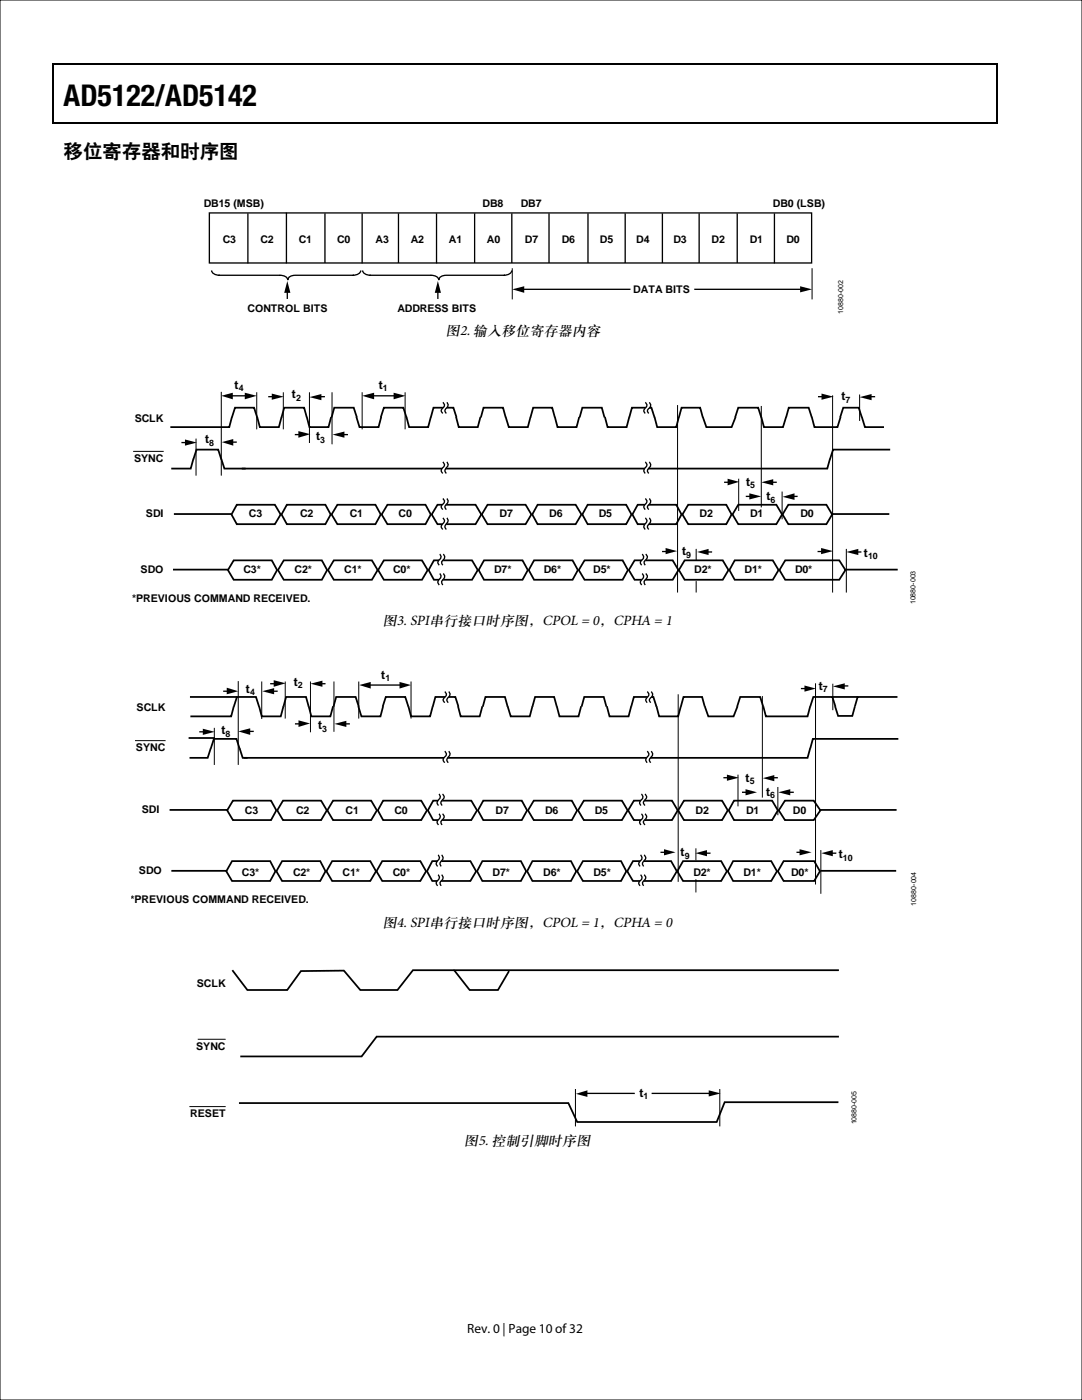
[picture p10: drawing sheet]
<svg xmlns="http://www.w3.org/2000/svg" width="216mm" height="279mm" viewBox="0 0 216 279" stroke-linecap="round" stroke-linejoin="round" font-family="sans-serif">
<g fill="none" stroke="#000" stroke-width=".26">
<path d="M41.8 42.5h120.2v10h-120.2zM42.2 54a1.33 1.33 0 0 0 1.6 .9M43.6 54.9h12.3M49.5 42.6v10M55.8 54.9a1.41 1.41 0 0 1 1.6 1 1.22 1.22 0 0 1 1.5-1h11.7M57.2 42.4v10.2M57.3 58v1.7M64.8 42.6v9.9M72 54a1.33 1.33 0 0 1-1.6 .9M72.3 42.6v10M72.3 54a1.33 1.33 0 0 0 1.6 .9M73.8 54.9h12.2"/>
<path d="M79.5 42.6v9.9M86 54.9a1.41 1.41 0 0 1 1.5 1 1.22 1.22 0 0 1 1.6-1h11.6M87.1 42.6v10M87.4 58v1.7M94.7 42.6v9.9M102.1 54a1.33 1.33 0 0 1-1.6 .9M102.1 42.6v9.9M104.2 57.7h21.6M109.6 42.6v9.9M117.3 42.6v9.9M124.7 42.6v9.9M132.2 42.6v9.9"/>
<path d="M138.5 57.7h21.6M139.5 42.6v9.9M147.1 42.6v9.9M154.5 42.6v10M46 79h3.3M53.5 79.2h1.2M63.7 79.2h1.1M74.2 79h4.8M163.2 79.2h1.2M173.5 79.2h1.1M36.2 88.3h1.1M46.2 88.2h1"/>
<path d="M58.8 86.7h1.2M68.3 86.7h1.1M88.4 99.5l.2 .3 .1 .3-.7 1.1 .4 .5M88.4 92.2l.3 .7-.7 1 .4 .6M88.4 80.3l.2 .3 .1 .3-.7 1.1 .4 .5M89.1 99.5l.3 .3v.3l-.6 1.1 .3 .5M89.1 92.2l.3 .7-.6 1 .3 .6M89.1 80.3l.3 .3v.3l-.6 1.1 .3 .5M128.7 99.5l.3 .3 .1 .3-.6 1.1 .2 .5M128.7 92.2l.4 .7-.6 1 .2 .6M128.7 80.3l.3 .3 .1 .3-.6 1.1 .2 .5M129.5 99.5l.3 .6-.6 1.1 .3 .5"/>
<path d="M129.5 92.2l.3 .7-.6 1 .3 .6M129.5 80.3l.3 .6-.6 1.1 .3 .5M144.5 96.2h1.1M148.8 99.1h1.2M153.8 96.2h1.2M158.1 99.1h1.1M87.7 110.6l.3 .3v.3l-.6 1.1 .2 .5M87.7 114.5l.3 .3v.3l-.6 1.1 .2 .6M88.4 103.4l.2 .3 .1 .3-.7 1.1 .4 .6M88.4 110.6l.3 .6-.6 1.1 .3 .5M88.4 114.5l.3 .6-.6 1.1 .3 .6M89.1 103.4l.3 .3v.3l-.6 1.1 .3 .6"/>
<path d="M128.1 110.6l.3 .6-.6 1.1 .2 .5M128.1 114.5l.3 .3a1.93 1.93 0 0 1-.6 1.4l.2 .6M128.7 103.4l.3 .3 .1 .3-.6 1.1 .2 .6M128.8 110.6l.3 .3 .1 .3-.7 1.1 .2 .5M128.8 114.5l.3 .3 .1 .3-.7 1.1 .2 .6M129.5 103.4l.3 .6-.6 1.1 .3 .6M132.1 110.1h1.2M140.9 110.2h1.2M163.1 110.1h1.2M170.8 110.2h1.1M44.5 137.9h1.1M53.9 136.5h1.2"/>
<path d="M54.3 137.9h1.1M63.9 136.5h1.1M73.5 136.7h6.7M88.7 138l.3 .3 .1 .4-.7 1 .3 .5M89.5 138l.3 .3v.4l-.6 1 .2 .5M129.1 138l.3 .3 .1 .4-.7 1 .3 .5M129.9 138l.3 .7-.6 1 .2 .5M159.8 137.4h1.2M168.1 136.9h1.2M39.8 146.1h1.1M49.5 146h1.1M58.9 144.5h1.1"/>
<path d="M68.7 144.5h1.1M87.6 158.5l.2 .6-.6 1.1 .3 .6M88.3 158.5l.3 .6-.6 1.1 .2 .6M88.7 149.9l.4 .7-.7 1.1 .3 .5M89.5 149.9l.3 .7-.6 1.1 .2 .5M128 158.5l.3 .6-.7 1.1 .3 .6M128.7 158.5l.3 .6-.6 1.1 .3 .6M129.1 149.9l.4 .7-.7 1.1 .3 .5M129.9 149.9l.3 .7-.6 1.1 .2 .5M144.3 155.2h1.2M148.1 158.1h1M154.2 155.2h1"/>
<path d="M157.2 158.1h1.2M87.4 170.6l.3 .7-.7 1.1 .3 .5M87.4 174.6l.2 .3 .1 .3-.7 1 .3 .6M87.6 162.4l.2 .3v.4l-.6 1 .3 .5M88.1 170.6l.3 .7-.6 1.1 .2 .5M88.1 174.6l.3 .6-.6 1 .2 .6M88.3 162.4l.3 .3v.4l-.6 1 .2 .5M127.8 170.6l.3 .7-.7 1.1 .3 .5M127.8 174.6l.3 .6-.7 1 .3 .6M128 162.4l.3 .7-.7 1 .3 .5M128.5 170.6l.4 .7-.7 1.1 .2 .5M128.5 174.6l.3 .3 .1 .3-.7 1 .2 .6"/>
<path d="M128.7 162.4l.3 .3v.4l-.6 1 .3 .5M131.8 170.1h1.1M140.6 170.3h1.2M158.9 170.1h1.1M165.7 170.3h1.2M116.8 218.2h9.9M130 218.2h11.9"/>
</g>
<g fill="none" stroke="#000" stroke-width=".2">
<path d="M102.2 53.5v6.3M162 53.5v6.3M44.2 78.2v16.7M51.2 78.3v7.4M56.5 78.3v7.4M61.7 78.3v10.1M66.3 78.3v10.4M72.3 78.3v7.4M80.8 78.3v7.4M166.1 78.9v39.4M171.5 78.7v5.3M26.6 90.1h6.1"/>
<path d="M39.1 87.5v7.4M135.2 80.8v37.5M147.4 95.5v6.5M151.9 81v20.3M156.1 98.1v5.5M138.9 109.5v2.4M138.9 116v2.3M168.9 109.5v8.8M47.5 135.9v16.8M52.2 136v7.5M56.9 136v7.4M61.9 136v10.1"/>
<path d="M66.6 136v10.1M71.6 136v7.4M82 136v7.4M135.3 138.6v37.4M152.1 138.9v20.3M162.7 136.4v40.1M166.2 136.5v5.2M26.9 147.8h6.1M42.8 145.3v7.4M147.3 154.6v6.3M155.2 157.1v5.6M138.9 169.3v2.4"/>
<path d="M138.9 175.5v2.6M163.8 169.7v8.7M39.5 207.4h5.5M114.8 217.3v7.5M143.6 217.3v7.5M37.8 220.8h7.2"/>
</g>
<g fill="#000">
<path d="M10.5 12.7h.3v1h-.3zM198.8 12.7h.2v1h-.2zM198.8 12.7h.2v.3h-.2zM198.8 24.4h.2v.3h-.2zM57.3 56.1l.6 2.3h-1.2zM87.4 56.1l.6 2.3h-1.2zM102.2 57.7l2.4-.6v1.3zM159.7 57.1l2.3 .6-2.3 .7zM44.2 79l2.3-.6v1.3zM48.8 78.4l2.4 .6-2.4 .7zM54.2 78.6l2.4 .6-2.4 .6zM61.7 79.3l2.4-.7v1.3z"/>
<path d="M72.3 79l2.4-.6v1.3zM78.5 78.4l2.4 .6-2.4 .7zM163.9 78.5l2.4 .7-2.4 .6zM171.5 79.3l2.4-.7v1.3zM36.9 87.7l2.4 .6-2.4 .6zM44.2 88.2l2.3-.6v1.3zM59.5 86l2.4 .7-2.4 .7zM66.3 86.7l2.4-.6v1.3zM145.2 95.5l2.3 .7-2.3 .7zM149.5 98.4l2.4 .7-2.4 .6zM151.9 96.2l2.4-.6v1.3zM156.1 99.2l2.4-.8v1.4z"/>
<path d="M132.8 109.4l2.3 .6-2.3 .6zM139.1 110.2l2.3-.7v1.3zM163.8 109.4l2.4 .6-2.4 .6zM168.9 110.2l2.4-.7v1.3zM45.2 137.2l2.3 .7-2.3 .7zM54.6 135.7l2.4 .7-2.4 .7zM52.3 137.9l2.4-.6v1.3zM61.9 136.5l2.4-.7v1.3zM71.7 136.7l2.3-.6v1.3zM79.7 136.1l2.3 .6-2.3 .7zM160.5 136.8l2.3 .6-2.3 .6zM166.2 137l2.4-.6v1.2z"/>
<path d="M40.5 145.4l2.4 .7-2.4 .6zM47.5 146l2.4-.7v1.4zM59.6 143.8l2.3 .6-2.3 .7zM66.7 144.5l2.4-.7v1.3zM145 154.6l2.4 .6-2.4 .6zM148.8 157.5l2.3 .6-2.3 .6zM152.2 155.3l2.3-.6v1.2zM155.3 158.1l2.4-.6v1.2zM132.5 169.5l2.3 .6-2.3 .6zM138.8 170.3l2.3-.6v1.2zM159.5 169.5l2.4 .6-2.4 .6zM163.9 170.3l2.3-.6v1.2z"/>
<path d="M114.9 218.3l2.3-.7v1.3zM141.4 217.6l2.4 .6-2.4 .6z"/>
</g>
<g fill="none" stroke="#000" stroke-width=".35">
<path d="M38.6 91.6l-.5 1.9h-3.9M38.6 91.7l.6-2h4.3l.7 2M44.2 91.6l.6 1.9h4.2M46.3 83.2l-.6 2h-11.7M46.3 83.3l.6-1.9h3.8l.6 1.9M51.3 83.2l.5 2h3.8l.6-2M56.2 83.3l.5-1.9h4l.5 1.9M61.2 83.2l.5 2h3.8l.6-2M66.2 83.3l.5-1.9h3.9l.6 1.9M71.1 83.2l.6 2h3.8l.6-2M76 83.3l.6-1.9h3.9l.6 1.9M81.1 83.2l.5 2h3.8l.6-2"/>
<path d="M86 83.3l.5-1.9h4l.6 1.9M91 83.2l.5 2h3.8l.6-2M96 83.3l.5-1.9h3.9l.5 1.9M100.9 83.2l.6 2h3.8l.6-2M105.9 83.3l.5-1.9h3.8l.5 1.9M110.7 83.2l.5 2h3.8l.6-2M115.7 83.3l.5-1.9h3.9l.5 1.9M120.7 83.2l.5 2h3.8l.6-2M125.6 83.3l.5-1.9h3.9l.6 1.9M130.6 83.2l.5 2h3.8l.6-2M135.5 83.3l.5-1.9h3.7l.5 1.9M140.2 83.2l.7 2h5.1l.8-2"/>
<path d="M146.7 83.3l.6-1.9h4l.6 1.9M151.9 83.2l.5 2h3.8l.7-2M156.9 83.3l.5-1.9h4l.6 1.9M162 83.2l.5 2h4.6l.6-2M165.6 91.6l-.5 1.9h-116.9M167.6 83.3l.7-1.9h3.1l.6 1.9M172 83.2l.6 2h3.8M177.6 89.7h-11.4l-.6 2M34.5 113.7h11M34.7 102.6h11.5M46.6 111.8h7.6l1.1 2-1.1 1.9h-7.6l-1.1-1.9zM47.2 100.7h7.7l1.1 2-1.1 1.9h-7.7l-1-1.9z"/>
<path d="M56.6 111.8h7.6l1.1 2-1.1 1.9h-7.6l-1.1-1.9zM57.2 100.7h7.7l1.1 2-1.1 1.9h-7.7l-1-1.9zM66.6 111.8h7.6l1.2 2-1.2 1.9h-7.6l-1.1-1.9zM67.3 100.7h7.6l1.1 2-1.1 1.9h-7.6l-1.1-1.9zM76.6 111.8h7.6l1.1 2-1.1 1.9h-7.6l-1.2-1.9zM77.3 100.7h7.6l1.1 2-1.1 1.9h-7.6l-1.1-1.9zM86.6 111.8h7.6l1.1 2-1.1 1.9h-7.6l-1.1-1.9zM87.3 100.7h7.6l1.1 2-1.1 1.9h-7.6l-1.2-1.9zM96.6 111.8h7.7l1 2-1 1.9h-7.7l-1.1-1.9zM97.3 100.7h7.6l1.1 2-1.1 1.9h-7.6l-1.2-1.9zM106.6 111.8h7.7l1 2-1 1.9h-7.7l-1.1-1.9zM107.3 100.7h7.6l1.1 2-1.1 1.9h-7.6l-1.1-1.9z"/>
<path d="M116.6 111.8h7.6l1.1 2-1.1 1.9h-7.6l-1.1-1.9zM117.3 100.7h7.6l1.1 2-1.1 1.9h-7.6l-1.1-1.9zM126.6 111.8h7.6l1.2 2-1.2 1.9h-7.6l-1.1-1.9zM127.2 100.7h7.7l1.1 2-1.1 1.9h-7.7l-1-1.9zM136.6 111.8h7.6l1.2 2-1.2 1.9h-7.6l-1.1-1.9zM137.3 100.7h7.6l1.1 2-1.1 1.9h-7.6l-1.1-1.9zM146.6 111.8h7.6l1.2 2-1.2 1.9h-7.6l-1.1-1.9zM147.3 100.7h7.6l1.2 2-1.2 1.9h-7.6l-1.1-1.9zM156.7 111.8h10.8l1.2 2-1.2 1.9h-10.8l-1.2-1.9zM157.3 100.7h7.6l1.1 2-1.1 1.9h-7.6l-1.2-1.9zM166 102.6h11.5M168.5 113.7h10.6"/>
<path d="M37.9 139.1h9.5M166.1 139.1h5M179.1 139.1h-8l-1 3.8h-2.9l-.6-2M37.6 147.3h5.3M42.1 149.3l-.7 1.9h-3.6M42.1 149.4l.6-1.9h4.5l.6 1.9M46.5 159.8h7.6l1 1.9-1 2h-7.6l-1.2-2zM46.7 140.9l-.6 2.1h-8.1M46.7 141l.6-1.9h3.8l.6 1.9M47.8 149.3l.6 1.9h1M51.7 140.9l.5 2.1h3.8l.6-2.1M56.5 159.8h7.6l1.1 1.9-1.1 2h-7.6l-1.2-2z"/>
<path d="M56.6 141l.5-1.9h4l.5 1.9M61.6 140.9l.5 2.1h3.8l.6-2.1M66.5 159.8h7.6l1.1 1.9-1.1 2h-7.6l-1.2-2zM66.5 141l.6-1.9h3.9l.6 1.9M71.5 140.9l.6 2.1h3.8l.5-2.1M76.4 141l.6-1.9h3.9l.6 1.9M76.4 159.8h7.7l1.1 1.9-1.1 2h-7.7l-1-2zM81.5 140.9l.5 2.1h3.8l.5-2.1M86.3 141l.6-1.9h4l.6 1.9M86.4 159.8h7.6l1.2 1.9-1.2 2h-7.6l-1-2zM91.4 140.9l.5 2.1h3.8l.5-2.1M96.3 141l.6-1.9h3.9l.5 1.9"/>
<path d="M96.4 159.8h7.7l1.1 1.9-1.1 2h-7.7l-1-2zM101.3 140.9l.6 2.1h3.8l.5-2.1M106.2 141l.6-1.9h3.8l.5 1.9M106.5 159.8h7.6l1.1 1.9-1.1 2h-7.6l-1.1-2zM111.1 140.9l.5 2.1h3.8l.6-2.1M116.1 141l.5-1.9h3.9l.5 1.9M116.5 159.8h7.6l1.1 1.9-1.1 2h-7.6l-1.2-2zM121.1 140.9l.5 2.1h3.8l.6-2.1M126 141l.5-1.9h3.9l.6 1.9M126.5 159.8h7.6l1.1 1.9-1.1 2h-7.6l-1.2-2zM131 140.9l.5 2.1h3.8l.6-2.1M135.9 141l.5-1.9h3.7l.5 1.9"/>
<path d="M136.5 159.8h7.6l1.1 1.9-1.1 2h-7.6l-1.2-2zM140.6 140.9l.7 2.1h5.1l.8-2.1M146.5 159.8h7.6l1.1 1.9-1.1 2h-7.6l-1.1-2zM147.1 141l.6-1.9h4l.6 1.9M152.3 140.9l.5 2.1h8.3l.6-2.1M156.6 159.8h5.8l1.3 1.9-1.3 2h-5.8l-1.2-2zM161.7 149.3l-.6 1.9h-112.5M161.7 141l.6-1.9h3.8l.6 1.9M179.3 147.5h-17.1l-.5 1.9M33.8 161.6h11.5M34.2 173.8h11M46.3 171.9h7.6l1.1 2-1.1 1.9h-7.6l-1.1-1.9z"/>
<path d="M56.3 171.9h7.6l1.1 2-1.1 1.9h-7.6l-1.2-1.9zM66.3 171.9h7.6l1.1 2-1.1 1.9h-7.6l-1.2-1.9zM76.3 171.9h7.6l1.1 2-1.1 1.9h-7.6l-1.2-1.9zM86.3 171.9h7.6l1.1 2-1.1 1.9h-7.6l-1.1-1.9zM96.2 171.9h7.7l1.1 2-1.1 1.9h-7.7l-1-1.9zM106.2 171.9h7.7l1.1 2-1.1 1.9h-7.7l-1-1.9zM116.3 171.9h7.6l1.1 2-1.1 1.9h-7.6l-1.1-1.9zM126.3 171.9h7.6l1.2 2-1.2 1.9h-7.6l-1.1-1.9zM136.3 171.9h7.6l1.1 2-1.1 1.9h-7.6l-1.2-1.9zM146.3 171.9h7.6l1.1 2-1.1 1.9h-7.6l-1.1-1.9zM156.4 171.9h6.1l1.1 2-1.1 1.9h-6.1l-1.2-1.9zM163.4 161.6h15.5"/>
<path d="M163.7 173.8h15.1M46.4 193.6l3 4h7.9l2.8-3.8 8.5-.1 3.3 3.9h7.4l3.1-4h8.2l3.1 4h5.7l2.2-3.8M90.5 193.6h76.9M167.3 220h-22.7l-1.6 3.9h-27.8l-1.8-3.8h-65.7M167.4 206.9h-92.2l-3 3.9h-24.3"/>
</g>
<g fill="none" stroke="#fff" stroke-width=".62" stroke-linecap="butt">
<path d="M88.7 99.5l.3 .3v.3l-.6 1.1 .3 .5M88.7 92.2l.3 .7-.6 1 .3 .6M88.7 80.3l.3 .3v.3l-.6 1.1 .3 .5M129.2 80.3l.2 .3v.3l-.6 1.1 .3 .5M129.2 99.5l.2 .3 .1 .3-.7 1.1 .3 .5M129.2 92.2l.3 .7-.7 1 .3 .6M88.1 110.6l.3 .6-.7 1.1 .3 .5M88.1 114.5l.2 .3a1.93 1.93 0 0 1-.6 1.4l.3 .6M88.7 103.4l.3 .3v.3l-.6 1.1 .3 .6M128.5 110.6l.3 .6-.7 1.1 .3 .5M128.5 114.5l.2 .3a1.93 1.93 0 0 1-.6 1.4l.3 .6M129.2 103.4l.2 .3 .1 .3-.7 1.1 .3 .6"/>
<path d="M89.1 138l.3 .3v.4l-.6 1 .3 .5M129.6 138l.2 .3v.4l-.6 1 .3 .5M87.9 158.5l.3 .6-.6 1.1 .3 .6M89.1 149.9l.3 .7-.6 1.1 .3 .5M128.3 158.5l.3 .6-.6 1.1 .3 .6M129.6 149.9l.2 .7-.6 1.1 .3 .5M87.8 170.6l.3 .7-.7 1.1 .3 .5M87.8 174.6l.3 .6-.7 1 .3 .6M87.9 162.4l.3 .7-.6 1 .3 .5M128.2 170.6l.3 .7-.7 1.1 .3 .5M128.2 174.6l.3 .6-.7 1 .3 .6M128.3 162.4l.3 .7-.6 1 .3 .5"/>
</g>
<path d="M10.5 12.8h188.3M10.7 13.7v11M198.9 13.7v11M10.5 24.5h188.3" fill="none" stroke="#000" stroke-width=".25"/>
<g fill="#040000">
<path d="M198.8 24.4h.2v.3h-.2z"/>
<path d="M10.5 12.7h.3v1h-.3z"/>
</g>
<path d="M10.5 12.8h188.3" fill="none" stroke="#040000" stroke-width=".25"/>
<g fill="#040000">
<path d="M198.8 12.7h.2v1h-.2z"/>
<path d="M198.8 12.7h.2v.3h-.2z"/>
</g>
<path d="M10.7 13.7v11M198.9 13.7v11M10.5 24.5h188.3" fill="none" stroke="#040000" stroke-width=".25"/>
<path d="M0 0h215.9v279.4h-215.9z" fill="none" stroke="#000" stroke-width=".2"/>
<text font-size="6" x="12.7" y="21.1">AD5122/AD5142</text>
<text font-size="3.9" x="12.7" y="31.3">移位寄存器和时序图</text>
<g font-size="2.9">
<text x="89" y="66.8">图2. 输入移位寄存器内容</text>
<text x="76.4" y="124.8">图3. SPI串行接口时序图，CPOL = 0，CPHA = 1</text>
<text x="76.4" y="184.9">图4. SPI串行接口时序图，CPOL = 1，CPHA = 0</text>
<text x="92.6" y="228.5">图5. 控制引脚时序图</text>
</g>
<text font-size="2.7" x="93.2" y="266">Rev. 0 | Page 10 of 32</text>
<g font-size="2.5">
<text x="46.8" y="77.6">t</text>
<text x="75.6" y="77.6">t</text>
<text x="58.3" y="79.5">t</text>
<text x="167.9" y="79.9">t</text>
<text x="40.9" y="88.4">t</text>
<text x="63.1" y="87.8">t</text>
<text x="148.9" y="96.9">t</text>
<text x="152.9" y="99.8">t</text>
<text x="136.1" y="110.8">t</text>
<text x="172.4" y="111.1">t</text>
<text x="58.6" y="136.8">t</text>
<text x="76.1" y="135.4">t</text>
<text x="163.4" y="137.6">t</text>
<text x="49.1" y="138.2">t</text>
<text x="44.2" y="146.5">t</text>
<text x="63.5" y="145.5">t</text>
<text x="148.8" y="156">t</text>
<text x="152.8" y="158.8">t</text>
<text x="135.8" y="170.8">t</text>
<text x="167.4" y="171.2">t</text>
<text x="127.6" y="218.9">t</text>
</g>
<g font-size="2.1">
<text x="40.6" y="41.3">DB15 (MSB)</text>
<text x="96.3" y="41.3">DB8</text>
<text x="103.9" y="41.3">DB7</text>
<text x="154.2" y="41.3">DB0 (LSB)</text>
<text x="44.4" y="48.6">C3</text>
<text x="52" y="48.6">C2</text>
<text x="59.6" y="48.6">C1</text>
<text x="67.3" y="48.6">C0</text>
<text x="74.9" y="48.6">A3</text>
<text x="81.9" y="48.6">A2</text>
<text x="89.6" y="48.5">A1</text>
<text x="97.2" y="48.5">A0</text>
<text x="104.7" y="48.5">D7</text>
<text x="112.1" y="48.5">D6</text>
<text x="119.7" y="48.5">D5</text>
<text x="127" y="48.5">D4</text>
<text x="134.4" y="48.5">D3</text>
<text x="142" y="48.6">D2</text>
<text x="149.6" y="48.6">D1</text>
<text x="156.9" y="48.5">D0</text>
<text x="126.4" y="58.4">DATA BITS</text>
<text x="49.4" y="62.2">CONTROL BITS</text>
<text x="79.3" y="62.2">ADDRESS BITS</text>
<text x="26.9" y="84.1">SCLK</text>
<text x="26.8" y="92.2">SYNC</text>
<text x="29.1" y="103.2">SDI</text>
<text x="49.7" y="103.2">C3</text>
<text x="59.9" y="103.2">C2</text>
<text x="69.8" y="103.2">C1</text>
<text x="79.5" y="103.2">C0</text>
<text x="99.7" y="103.2">D7</text>
<text x="109.6" y="103.2">D6</text>
<text x="119.5" y="103.2">D5</text>
<text x="139.6" y="103.2">D2</text>
<text x="149.7" y="103.2">D1</text>
<text x="159.7" y="103.2">D0</text>
<text x="28.1" y="114.3">SDO</text>
<text x="48.6" y="114.3">C3*</text>
<text x="58.8" y="114.3">C2*</text>
<text x="68.7" y="114.3">C1*</text>
<text x="78.4" y="114.3">C0*</text>
<text x="98.6" y="114.3">D7*</text>
<text x="108.5" y="114.3">D6*</text>
<text x="118.4" y="114.3">D5*</text>
<text x="138.5" y="114.3">D2*</text>
<text x="148.6" y="114.3">D1*</text>
<text x="158.6" y="114.3">D0*</text>
<text x="26.4" y="120.2">*PREVIOUS COMMAND RECEIVED.</text>
<text x="27.3" y="141.9">SCLK</text>
<text x="27.1" y="150">SYNC</text>
<text x="28.3" y="162.2">SDI</text>
<text x="48.9" y="162.5">C3</text>
<text x="59.1" y="162.5">C2</text>
<text x="69" y="162.5">C1</text>
<text x="78.7" y="162.5">C0</text>
<text x="98.9" y="162.5">D7</text>
<text x="108.8" y="162.5">D6</text>
<text x="118.7" y="162.5">D5</text>
<text x="138.8" y="162.5">D2</text>
<text x="148.9" y="162.5">D1</text>
<text x="158.2" y="162.5">D0</text>
<text x="27.7" y="174.4">SDO</text>
<text x="48.3" y="174.8">C3*</text>
<text x="58.5" y="174.8">C2*</text>
<text x="68.4" y="174.8">C1*</text>
<text x="78.4" y="174.8">C0*</text>
<text x="98.3" y="174.8">D7*</text>
<text x="108.4" y="174.8">D6*</text>
<text x="118.4" y="174.8">D5*</text>
<text x="138.3" y="174.8">D2*</text>
<text x="148.3" y="174.8">D1*</text>
<text x="157.8" y="174.8">D0*</text>
<text x="26" y="180.3">*PREVIOUS COMMAND RECEIVED.</text>
<text x="39.3" y="196.9">SCLK</text>
<text x="39.2" y="209.5">SYNC</text>
<text x="38" y="223">RESET</text>
</g>
<g font-size="1.8">
<text x="47.6" y="78.1">4</text>
<text x="59.1" y="80">2</text>
<text x="76.4" y="78.1">1</text>
<text x="168.7" y="80.4">7</text>
<text x="41.8" y="88.9">8</text>
<text x="63.9" y="88.3">3</text>
<text x="149.7" y="97.5">5</text>
<text x="153.8" y="100.3">6</text>
<text x="136.9" y="111.3">9</text>
<text x="173.2" y="111.7">10</text>
<text x="59.5" y="137.4">2</text>
<text x="76.9" y="136">1</text>
<text x="49.9" y="138.7">4</text>
<text x="164.2" y="138.1">7</text>
<text x="45" y="147">8</text>
<text x="64.3" y="146.1">3</text>
<text x="149.6" y="156.5">5</text>
<text x="153.7" y="159.3">6</text>
<text x="136.6" y="171.4">9</text>
<text x="168.2" y="171.7">10</text>
<text x="128.4" y="219.4">1</text>
</g>
<g font-size="1.4">
<text x="168.3" y="62.6" transform="rotate(-90 168.3 62.6)">10880-002</text>
<text x="182.7" y="120.6" transform="rotate(-90 182.7 120.6)">10880-003</text>
<text x="182.8" y="180.7" transform="rotate(-90 182.8 180.7)">10880-004</text>
<text x="170.9" y="224.4" transform="rotate(-90 170.9 224.4)">10880-005</text>
</g>
</svg>
